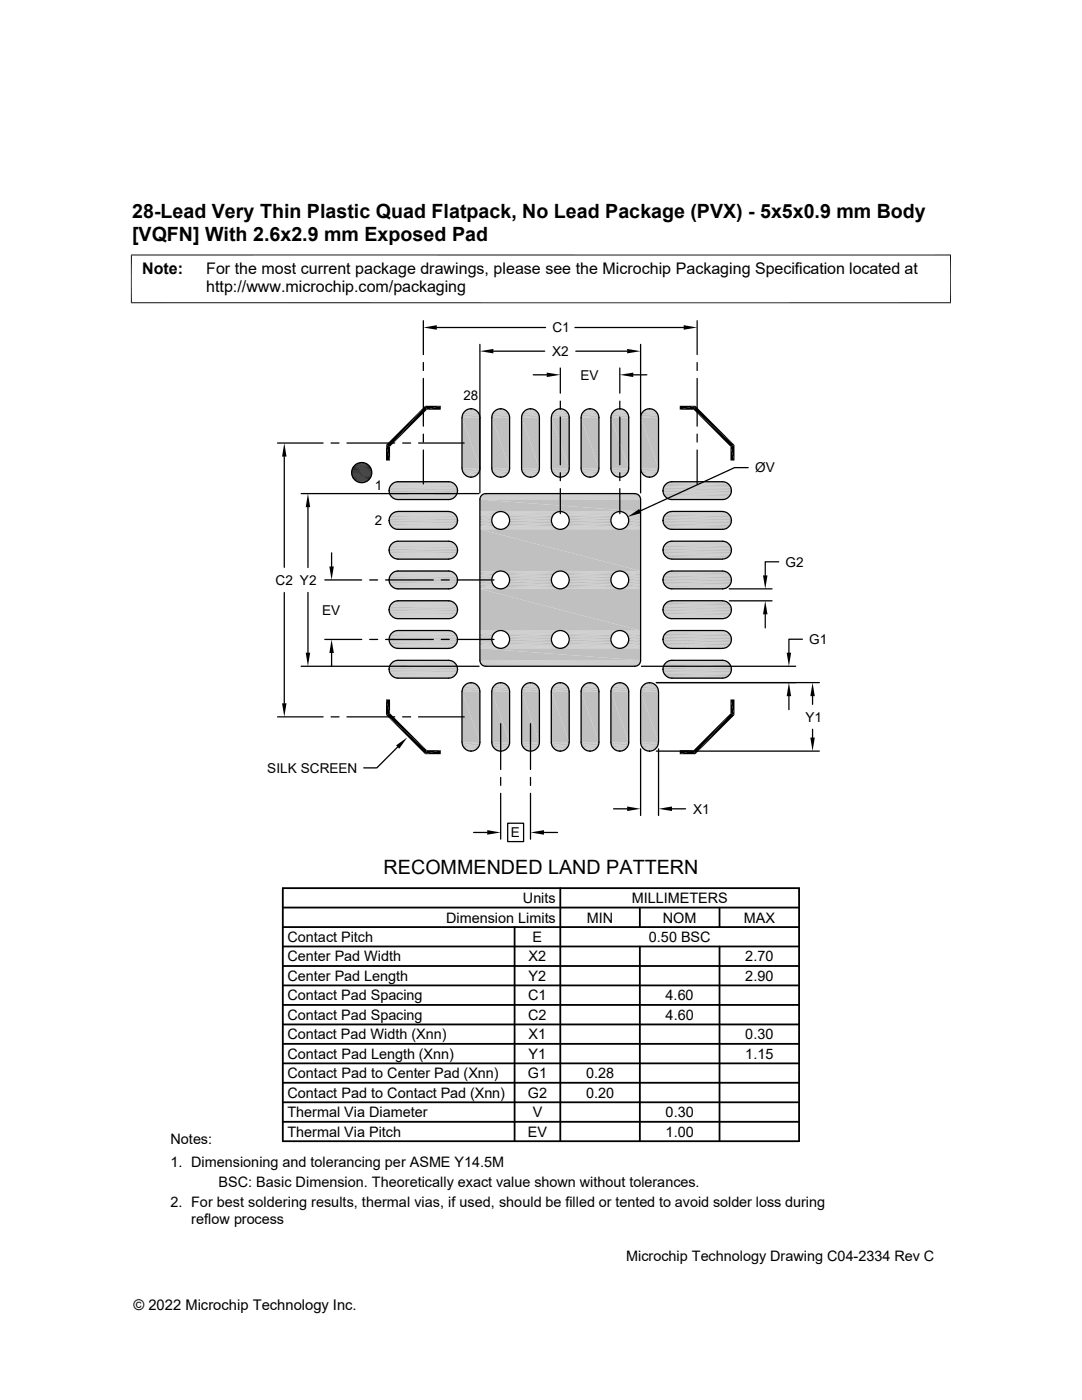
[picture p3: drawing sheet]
<svg xmlns="http://www.w3.org/2000/svg" width="216mm" height="279mm" viewBox="0 0 216 279" stroke-linecap="round" stroke-linejoin="round" font-family="sans-serif">
<g fill="#c0c0c0">
<path d="M93.6 81.6h.7z"/>
<path d="M99.6 81.6h.7z"/>
<path d="M105.5 81.6h.7z"/>
<path d="M111.4 81.6h.7z"/>
<path d="M117.4 81.6h.7z"/>
<path d="M123.3 81.6h.7z"/>
<path d="M129.3 81.6h.7z"/>
<path d="M128.9 81.7h1.4z"/>
<path d="M129.3 81.6l1 .1z"/>
<path d="M123 81.7h1.4z"/>
<path d="M123.3 81.6l1.1 .1z"/>
<path d="M117.1 81.7h1.3z"/>
<path d="M117.4 81.6l1 .1z"/>
<path d="M111.1 81.7h1.4z"/>
<path d="M111.4 81.6l1.1 .1z"/>
<path d="M105.2 81.7h1.3z"/>
<path d="M105.5 81.6l1 .1z"/>
<path d="M99.2 81.7h1.4z"/>
<path d="M99.6 81.6l1 .1z"/>
<path d="M93.3 81.7h1.4z"/>
<path d="M93.6 81.6l1.1 .1z"/>
<path d="M128.6 81.9l.3-.2 1.7 .2z"/>
<path d="M128.9 81.7h1.4l.3 .2z"/>
<path d="M122.7 81.9l.3-.2 1.7 .2z"/>
<path d="M123 81.7h1.4l.3 .2z"/>
<path d="M116.7 81.9l.4-.2 1.6 .2z"/>
<path d="M117.1 81.7h1.3l.3 .2z"/>
<path d="M110.8 81.9l.3-.2 1.7 .2z"/>
<path d="M111.1 81.7h1.4l.3 .2z"/>
<path d="M104.9 81.9l.3-.2 1.6 .2z"/>
<path d="M105.2 81.7h1.3l.3 .2z"/>
<path d="M98.9 81.9l.3-.2 1.7 .2z"/>
<path d="M99.2 81.7h1.4l.3 .2z"/>
<path d="M93 81.9l.3-.2 1.7 .2z"/>
<path d="M93.3 81.7h1.4l.3 .2z"/>
</g>
<path d="M92.7 82h2.5M98.7 82h2.5M104.6 82h2.5M110.5 82h2.6M116.5 82h2.5M122.4 82h2.5M128.4 82h2.5" fill="none" stroke="#c0c0c0" stroke-width=".23"/>
<path d="M92.5 82.2h3M98.4 82.2h3M104.4 82.2h2.9M110.3 82.2h3M116.2 82.2h3M122.2 82.2h3M128.1 82.2h3" fill="none" stroke="#c0c0c0" stroke-width=".25"/>
<path d="M92.3 82.5h3.3M98.3 82.5h3.3M104.2 82.5h3.3M110.2 82.5h3.2M116.1 82.5h3.3M122 82.5h3.3M128 82.5h3.3" fill="none" stroke="#c0c0c0" stroke-width=".32"/>
<g fill="none" stroke="#c0c0c0" stroke-width=".34">
<path d="M92.2 83.2h3.6M92.2 82.8h3.5M98.1 83.2h3.6M98.2 82.8h3.5M104.1 83.2h3.5M104.1 82.8h3.5M110 83.2h3.6M110 82.8h3.5M116 83.2h3.5M116 82.8h3.5M121.9 83.2h3.6M121.9 82.8h3.5"/>
<path d="M127.8 83.2h3.6M127.9 82.8h3.5"/>
</g>
<g fill="#c0c0c0">
<path d="M127.8 83.4l3.6 10.1h-3.6z"/>
<path d="M127.8 83.4h3.6v10.1z"/>
<path d="M121.9 83.4l3.6 10.1h-3.6z"/>
<path d="M121.9 83.4h3.6v10.1z"/>
<path d="M116 83.4l3.5 10.1h-3.5z"/>
<path d="M116 83.4h3.5v10.1z"/>
<path d="M110 83.4l3.6 10.1h-3.6z"/>
<path d="M110 83.4h3.6v10.1z"/>
<path d="M104.1 83.4l3.5 10.1h-3.5z"/>
<path d="M104.1 83.4h3.5v10.1z"/>
<path d="M98.1 83.4l3.6 10.1h-3.6z"/>
<path d="M98.1 83.4h3.6v10.1z"/>
<path d="M92.2 83.4l3.6 10.1h-3.6z"/>
<path d="M92.2 83.4h3.6v10.1z"/>
</g>
<path d="M92.2 93.6h3.6M98.1 93.6h3.6M104.1 93.6h3.5M110 93.6h3.6M116 93.6h3.5M121.9 93.6h3.6M127.8 93.6h3.6" fill="none" stroke="#c0c0c0" stroke-width=".36"/>
<path d="M92.2 94h3.5M98.2 94h3.5M104.1 94h3.5M110 94h3.5M116 94h3.5M121.9 94h3.5M127.9 94h3.5" fill="none" stroke="#c0c0c0" stroke-width=".34"/>
<path d="M92.3 94.3h3.3M98.3 94.3h3.3M104.2 94.3h3.3M110.2 94.3h3.2M116.1 94.3h3.3M122 94.3h3.3M128 94.3h3.3" fill="none" stroke="#c0c0c0" stroke-width=".3"/>
<path d="M92.5 94.6h3M98.4 94.6h3M104.4 94.6h2.9M110.3 94.6h3M116.2 94.6h3M122.2 94.6h3M128.1 94.6h3" fill="none" stroke="#c0c0c0" stroke-width=".28"/>
<path d="M92.7 94.8h2.5M98.7 94.8h2.5M104.6 94.8h2.5M110.5 94.8h2.6M116.5 94.8h2.5M122.4 94.8h2.5M128.4 94.8h2.5" fill="none" stroke="#c0c0c0" stroke-width=".21"/>
<g fill="#c0c0c0">
<path d="M128.6 94.9l1.7 .2h-1.4z"/>
<path d="M128.6 94.9h2l-.3 .2z"/>
<path d="M122.7 94.9l1.7 .2h-1.4z"/>
<path d="M122.7 94.9h2l-.3 .2z"/>
<path d="M116.7 94.9l1.7 .2h-1.3z"/>
<path d="M116.7 94.9h2l-.3 .2z"/>
<path d="M110.8 94.9l1.7 .2h-1.4z"/>
<path d="M110.8 94.9h2l-.3 .2z"/>
<path d="M104.9 94.9l1.6 .2h-1.3z"/>
<path d="M104.9 94.9h1.9l-.3 .2z"/>
<path d="M98.9 94.9l1.7 .2h-1.4z"/>
<path d="M98.9 94.9h2l-.3 .2z"/>
<path d="M93 94.9l1.7 .2h-1.4z"/>
<path d="M93 94.9h2l-.3 .2z"/>
<path d="M93.6 95.2h.7z"/>
<path d="M99.6 95.2h.7z"/>
<path d="M105.5 95.2h.7z"/>
<path d="M111.4 95.2h.7z"/>
<path d="M117.4 95.2h.7z"/>
<path d="M123.3 95.2h.7z"/>
<path d="M129.3 95.2h.7z"/>
<path d="M128.9 95.1l1.1 .1z"/>
<path d="M128.9 95.1h1.4l-.3 .1z"/>
<path d="M123 95.1l1 .1z"/>
<path d="M123 95.1h1.4l-.4 .1z"/>
<path d="M117.1 95.1l1 .1z"/>
<path d="M117.1 95.1h1.3l-.3 .1z"/>
<path d="M111.1 95.1l1 .1z"/>
<path d="M111.1 95.1h1.4l-.4 .1z"/>
<path d="M105.2 95.1l1 .1z"/>
<path d="M105.2 95.1h1.3l-.3 .1z"/>
<path d="M99.2 95.1l1.1 .1z"/>
<path d="M99.2 95.1h1.4l-.3 .1z"/>
<path d="M93.3 95.1l1 .1z"/>
<path d="M93.3 95.1h1.4l-.4 .1z"/>
</g>
<g fill="none" stroke="#c0c0c0" stroke-width=".2">
<path d="M77.7 97.6h13.6M77.7 98.2h13.6M77.7 97.3h13.5M77.7 98.6h13.5M77.9 97h13.2M77.9 98.9h13.2M77.9 99h13.1M77.9 96.8h13.1M78.1 99.1h12.8M78.1 96.7h12.8M78.1 99.2h12.7M78.1 96.6h12.7"/>
<path d="M78.3 96.5h12.4M78.3 99.3h12.4M78.4 99.4h12.1M78.4 96.4h12.1M78.5 96.3h11.9M78.5 99.5h11.9M78.7 99.6h11.5M78.7 96.3h11.5M78.8 99.6h11.3M78.8 96.2h11.3M79.1 96.2h10.8M79.1 99.7h10.8"/>
<path d="M79.1 96.1h10.7M132.9 99.4h12.4M132.9 96.5h12.4M133.2 96.3h11.9M133.2 99.5h11.9M133.5 99.6h11.3M133.5 96.2h11.3M133.8 96.1h10.7M133.8 99.7h10.7M77.7 103.5h13.6M77.7 104.2h13.6M77.7 109.5h13.6"/>
<path d="M77.7 110.1h13.6M77.7 115.4h13.6M77.7 116.1h13.6M77.7 103.2h13.5M77.7 109.2h13.5M77.7 115.1h13.5M77.7 104.5h13.5M77.7 110.4h13.5M77.7 116.4h13.5M77.8 110.6h13.4M77.9 102.9h13.2M77.9 108.9h13.2"/>
<path d="M77.9 114.8h13.2M77.9 104.8h13.2M77.9 110.7h13.2M77.9 116.7h13.2M77.9 104.9h13.1M77.9 110.9h13.1M77.9 116.8h13.1M77.9 102.8h13.1M77.9 108.7h13.1M77.9 114.7h13.1M78.1 105.1h12.8M78.1 111h12.8"/>
<path d="M78.1 116.9h12.8M78.1 102.6h12.8M78.1 108.6h12.8M78.1 114.5h12.8M78.1 105.2h12.7M78.1 111.1h12.7M78.1 117.1h12.7M78.1 102.5h12.7M78.1 108.5h12.7M78.1 114.4h12.7M78.3 102.4h12.4M78.3 108.4h12.4"/>
<path d="M78.3 114.3h12.4M78.3 105.3h12.4M78.3 111.2h12.4M78.3 117.2h12.4M78.4 105.4h12.1M78.4 111.3h12.1M78.4 117.3h12.1M78.4 102.4h12.1M78.4 108.3h12.1M78.4 114.2h12.1M78.5 102.3h11.9M78.5 108.2h11.9"/>
<path d="M78.5 114.1h11.9M78.5 105.5h11.9M78.5 111.4h11.9M78.5 117.3h11.9M78.7 105.5h11.5M78.7 111.5h11.5M78.7 117.4h11.5M78.7 102.2h11.5M78.7 108.1h11.5M78.7 114.1h11.5M78.8 105.6h11.3M78.8 111.5h11.3"/>
<path d="M78.8 117.5h11.3M78.8 102.1h11.3M78.8 108.1h11.3M78.8 114h11.3M78.8 120h11.3M79.1 102.1h10.8M79.1 108h10.8M79.1 114h10.8M79.1 119.9h10.8M79.1 105.6h10.8M79.1 111.5h10.8M79.1 102.1h10.7"/>
<path d="M79.1 108h10.7M79.1 105.6h10.7M79.1 111.6h10.7M79.1 117.5h10.7M132.9 105.3h12.4M132.9 111.3h12.4M132.9 117.2h12.4M132.9 102.4h12.4M132.9 108.3h12.4M132.9 114.3h12.4M133.2 102.2h11.9M133.2 108.2h11.9"/>
<path d="M133.2 114.1h11.9M133.2 105.5h11.9M133.2 111.4h11.9M133.2 117.3h11.9M133.5 105.6h11.3M133.5 111.5h11.3M133.5 117.5h11.3M133.5 102.1h11.3M133.5 108.1h11.3M133.5 114h11.3M133.5 120h11.3M133.8 102.1h10.7"/>
<path d="M133.8 108h10.7M133.8 114h10.7M133.8 119.9h10.7M133.8 105.6h10.7M133.8 111.6h10.7M133.8 117.5h10.7M77.7 121.3h13.6M77.7 122h13.6M77.7 127.3h13.6M77.7 128h13.6M77.7 133.2h13.6M77.7 133.9h13.6"/>
<path d="M77.7 121h13.5M77.7 127h13.5M77.7 132.9h13.5M77.7 122.3h13.5M77.7 128.3h13.5M77.7 134.2h13.5M77.8 120.9h13.4M77.9 120.7h13.2M77.9 126.7h13.2M77.9 132.6h13.2M77.9 122.6h13.2M77.9 128.6h13.2"/>
<path d="M77.9 134.5h13.2M77.9 122.7h13.1M77.9 128.7h13.1M77.9 134.6h13.1M77.9 120.6h13.1M77.9 126.6h13.1M77.9 132.5h13.1M78.1 122.9h12.8M78.1 128.8h12.8M78.1 134.8h12.8M78.1 120.5h12.8M78.1 126.4h12.8"/>
<path d="M78.1 132.4h12.8M78.1 123h12.7M78.1 128.9h12.7M78.1 134.9h12.7M78.1 120.4h12.7M78.1 126.3h12.7M78.1 132.3h12.7M78.3 120.3h12.4M78.3 126.2h12.4M78.3 132.1h12.4M78.3 123.1h12.4M78.3 129h12.4"/>
<path d="M78.3 135h12.4M78.4 123.2h12.1M78.4 129.1h12.1M78.4 135.1h12.1M78.4 120.2h12.1M78.4 126.1h12.1M78.4 132h12.1M78.5 120.1h11.9M78.5 126h11.9M78.5 132h11.9M78.5 123.3h11.9M78.5 129.2h11.9"/>
<path d="M78.5 135.2h11.9M78.7 123.3h11.5M78.7 129.3h11.5M78.7 135.2h11.5M78.7 120h11.5M78.7 126h11.5M78.7 131.9h11.5M78.8 123.4h11.3M78.8 129.3h11.3M78.8 135.3h11.3M78.8 125.9h11.3M78.8 131.9h11.3"/>
<path d="M79.1 125.9h10.8M79.1 131.8h10.8M79.1 135.3h10.8M79.1 123.5h10.7M79.1 129.4h10.7M132.9 123.1h12.4M132.9 129.1h12.4M132.9 135h12.4M132.9 120.2h12.4M132.9 126.2h12.4M132.9 132.1h12.4M133.2 120.1h11.9"/>
<path d="M133.2 126h11.9M133.2 132h11.9M133.2 123.3h11.9M133.2 129.2h11.9M133.2 135.2h11.9M133.5 123.4h11.3M133.5 129.3h11.3M133.5 135.3h11.3M133.5 125.9h11.3M133.5 131.8h11.3M133.8 125.8h10.7M133.8 131.8h10.7"/>
<path d="M133.8 123.5h10.7M133.8 129.4h10.7M133.8 135.3h10.7"/>
</g>
<path d="M132.7 96.7h12.8M132.7 114.5h12.8M132.7 111.1h12.8M132.7 117h12.8M132.7 120.4h12.8M132.7 134.8h12.8" fill="none" stroke="#c0c0c0" stroke-width=".23"/>
<g fill="none" stroke="#c0c0c0" stroke-width=".25">
<path d="M77.7 97.4h13.6M132.5 98.9h13.2M132.5 96.9h13.2M77.7 104.3h13.6M77.7 110.3h13.6M77.7 103.4h13.6M77.7 109.3h13.6M132.5 104.9h13.2M132.5 110.8h13.2M132.5 116.8h13.2M132.5 102.8h13.2M132.5 108.8h13.2"/>
<path d="M132.5 114.7h13.2M77.7 122.2h13.6M77.7 128.1h13.6M77.7 134h13.6M77.7 121.2h13.6M77.7 127.1h13.6M132.5 122.7h13.2M132.5 128.7h13.2M132.5 134.6h13.2M132.5 120.7h13.2M132.5 126.6h13.2M132.5 132.5h13.2"/>
</g>
<g fill="none" stroke="#c0c0c0" stroke-width=".21">
<path d="M77.8 98.7h13.4M77.8 97.1h13.4M132.7 99.2h12.8M77.8 104.6h13.4M77.8 116.5h13.4M77.8 103.1h13.4M77.8 109h13.4M77.8 115h13.4M132.7 102.6h12.8M132.7 108.5h12.8M132.7 105.1h12.8M77.8 122.5h13.4"/>
<path d="M77.8 128.4h13.4M77.8 134.3h13.4M77.8 126.8h13.4M77.8 132.8h13.4M132.7 126.4h12.8M132.7 132.3h12.8M132.7 122.9h12.8M132.7 128.9h12.8"/>
</g>
<path d="M77.7 98.4h13.6M132.4 98.7h13.4M132.4 97.2h13.4M77.7 116.2h13.6M77.7 115.3h13.6M132.4 110.5h13.4M132.4 116.5h13.4M132.4 115h13.4M77.7 133.1h13.6M132.4 134.3h13.4M132.4 120.9h13.4M132.4 132.8h13.4" fill="none" stroke="#c0c0c0" stroke-width=".28"/>
<g fill="none" stroke="#c0c0c0" stroke-width=".3">
<path d="M132.3 97.5h13.6M132.3 98.4h13.6M77.6 109.6h13.7M77.6 104h13.7M132.3 109.6h13.6M132.3 104h13.6M132.3 103.4h13.6M132.3 109.3h13.6M132.3 115.3h13.6M132.3 104.3h13.6M132.3 110.3h13.6M132.3 116.2h13.6"/>
<path d="M132.4 104.6h13.4M132.4 103.1h13.4M132.4 109.1h13.4M77.6 127.5h13.7M77.6 121.8h13.7M132.3 127.5h13.6M132.3 121.8h13.6M132.3 121.2h13.6M132.3 127.2h13.6M132.3 133.1h13.6M132.3 122.1h13.6M132.3 128.1h13.6"/>
<path d="M132.3 134h13.6M132.4 122.4h13.4M132.4 128.4h13.4M132.4 126.9h13.4"/>
</g>
<g fill="none" stroke="#c0c0c0" stroke-width=".32">
<path d="M77.6 97.8h13.7M77.6 98.1h13.7M132.3 97.8h13.6M132.3 98.1h13.6M77.6 103.7h13.7M77.6 115.6h13.7M77.6 110h13.7M77.6 115.9h13.7M132.3 103.7h13.6M132.3 115.6h13.6M132.3 110h13.6M132.3 115.9h13.6"/>
<path d="M77.6 121.5h13.7M77.6 133.4h13.7M77.6 127.8h13.7M77.6 133.7h13.7M132.3 121.5h13.6M132.3 133.4h13.6M132.3 127.8h13.6M132.3 133.7h13.6"/>
</g>
<g fill="#c0c0c0">
<path d="M93.6 136.3h.7z"/>
<path d="M99.6 136.3h.7z"/>
<path d="M105.5 136.3h.7z"/>
<path d="M111.4 136.3h.7z"/>
<path d="M117.4 136.3h.7z"/>
<path d="M123.3 136.3h.7z"/>
<path d="M129.3 136.3h.7z"/>
<path d="M128.9 136.4l.4-.1 1 .1z"/>
<path d="M129.3 136.3l1 .1z"/>
<path d="M123 136.4l.3-.1 1.1 .1z"/>
<path d="M123.3 136.3l1.1 .1z"/>
<path d="M117.1 136.4l.3-.1 1 .1z"/>
<path d="M117.4 136.3l1 .1z"/>
<path d="M111.1 136.4l.3-.1 1.1 .1z"/>
<path d="M111.4 136.3l1.1 .1z"/>
<path d="M105.2 136.4l.3-.1 1 .1z"/>
<path d="M105.5 136.3l1 .1z"/>
<path d="M99.2 136.4l.4-.1 1 .1z"/>
<path d="M99.6 136.3l1 .1z"/>
<path d="M93.3 136.4l.3-.1 1.1 .1z"/>
<path d="M93.6 136.3l1.1 .1z"/>
<path d="M128.6 136.5l.3-.1 1.7 .1z"/>
<path d="M128.9 136.4h1.4l.3 .1z"/>
<path d="M122.7 136.5l.3-.1 1.7 .1z"/>
<path d="M123 136.4h1.4l.3 .1z"/>
<path d="M116.7 136.5l.4-.1 1.6 .1z"/>
<path d="M117.1 136.4h1.3l.3 .1z"/>
<path d="M110.8 136.5l.3-.1 1.7 .1z"/>
<path d="M111.1 136.4h1.4l.3 .1z"/>
<path d="M104.9 136.5l.3-.1 1.6 .1z"/>
<path d="M105.2 136.4h1.3l.3 .1z"/>
<path d="M98.9 136.5l.3-.1 1.7 .1z"/>
<path d="M99.2 136.4h1.4l.3 .1z"/>
<path d="M93 136.5l.3-.1 1.7 .1z"/>
<path d="M93.3 136.4h1.4l.3 .1z"/>
</g>
<path d="M92.7 136.7h2.5M98.7 136.7h2.5M104.6 136.7h2.5M110.5 136.7h2.6M116.5 136.7h2.5M122.4 136.7h2.5M128.4 136.7h2.5" fill="none" stroke="#c0c0c0" stroke-width=".21"/>
<path d="M92.5 136.9h3M98.4 136.9h3M104.4 136.9h2.9M110.3 136.9h3M116.2 136.9h3M122.2 136.9h3M128.1 136.9h3" fill="none" stroke="#c0c0c0" stroke-width=".28"/>
<path d="M92.3 137.2h3.3M98.3 137.2h3.3M104.2 137.2h3.3M110.2 137.2h3.2M116.1 137.2h3.3M122 137.2h3.3M128 137.2h3.3" fill="none" stroke="#c0c0c0" stroke-width=".3"/>
<path d="M92.2 137.5h3.5M98.2 137.5h3.5M104.1 137.5h3.5M110 137.5h3.5M116 137.5h3.5M121.9 137.5h3.5M127.9 137.5h3.5" fill="none" stroke="#c0c0c0" stroke-width=".34"/>
<path d="M92.2 137.8h3.6M98.1 137.8h3.6M104.1 137.8h3.5M110 137.8h3.6M116 137.8h3.5M121.9 137.8h3.6M127.8 137.8h3.6" fill="none" stroke="#c0c0c0" stroke-width=".36"/>
<g fill="#c0c0c0">
<path d="M127.8 138l3.6 10.1h-3.6z"/>
<path d="M127.8 138h3.6v10.1z"/>
<path d="M121.9 138l3.6 10.1h-3.6z"/>
<path d="M121.9 138h3.6v10.1z"/>
<path d="M116 138l3.5 10.1h-3.5z"/>
<path d="M116 138h3.5v10.1z"/>
<path d="M110 138l3.6 10.1h-3.6z"/>
<path d="M110 138h3.6v10.1z"/>
<path d="M104.1 138l3.5 10.1h-3.5z"/>
<path d="M104.1 138h3.5v10.1z"/>
<path d="M98.1 138l3.6 10.1h-3.6z"/>
<path d="M98.1 138h3.6v10.1z"/>
<path d="M92.2 138l3.6 10.1h-3.6z"/>
<path d="M92.2 138h3.6v10.1z"/>
</g>
<g fill="none" stroke="#c0c0c0" stroke-width=".34">
<path d="M92.2 148.3h3.6M92.2 148.6h3.5M98.1 148.3h3.6M98.2 148.6h3.5M104.1 148.3h3.5M104.1 148.6h3.5M110 148.3h3.6M110 148.6h3.5M116 148.3h3.5M116 148.6h3.5M121.9 148.3h3.6M121.9 148.6h3.5"/>
<path d="M127.8 148.3h3.6M127.9 148.6h3.5"/>
</g>
<path d="M92.3 149h3.3M98.3 149h3.3M104.2 149h3.3M110.2 149h3.2M116.1 149h3.3M122 149h3.3M128 149h3.3" fill="none" stroke="#c0c0c0" stroke-width=".32"/>
<path d="M92.5 149.2h3M98.4 149.2h3M104.4 149.2h2.9M110.3 149.2h3M116.2 149.2h3M122.2 149.2h3M128.1 149.2h3" fill="none" stroke="#c0c0c0" stroke-width=".25"/>
<path d="M92.7 149.5h2.5M98.7 149.5h2.5M104.6 149.5h2.5M110.5 149.5h2.6M116.5 149.5h2.5M122.4 149.5h2.5M128.4 149.5h2.5" fill="none" stroke="#c0c0c0" stroke-width=".23"/>
<g fill="#c0c0c0">
<path d="M128.6 149.6l1.7 .2h-1.4z"/>
<path d="M128.6 149.6h2l-.3 .2z"/>
<path d="M122.7 149.6l1.7 .2h-1.4z"/>
<path d="M122.7 149.6h2l-.3 .2z"/>
<path d="M116.7 149.6l1.7 .2h-1.3z"/>
<path d="M116.7 149.6h2l-.3 .2z"/>
<path d="M110.8 149.6l1.7 .2h-1.4z"/>
<path d="M110.8 149.6h2l-.3 .2z"/>
<path d="M104.9 149.6l1.6 .2h-1.3z"/>
<path d="M104.9 149.6h1.9l-.3 .2z"/>
<path d="M98.9 149.6l1.7 .2h-1.4z"/>
<path d="M98.9 149.6h2l-.3 .2z"/>
<path d="M93 149.6l1.7 .2h-1.4z"/>
<path d="M93 149.6h2l-.3 .2z"/>
<path d="M93.6 149.9h.7z"/>
<path d="M99.6 149.9h.7z"/>
<path d="M105.5 149.9h.7z"/>
<path d="M111.4 149.9h.7z"/>
<path d="M117.4 149.9h.7z"/>
<path d="M123.3 149.9h.7z"/>
<path d="M129.3 149.9h.7z"/>
<path d="M128.9 149.8l1.1 .1z"/>
<path d="M128.9 149.8h1.4z"/>
<path d="M123 149.8l1 .1z"/>
<path d="M123 149.8h1.4z"/>
<path d="M117.1 149.8l1 .1z"/>
<path d="M117.1 149.8h1.3z"/>
<path d="M111.1 149.8l1 .1z"/>
<path d="M111.1 149.8h1.4z"/>
<path d="M105.2 149.8l1 .1z"/>
<path d="M105.2 149.8h1.3z"/>
<path d="M99.2 149.8l1.1 .1z"/>
<path d="M99.2 149.8h1.4z"/>
<path d="M93.3 149.8l1 .1z"/>
<path d="M93.3 149.8h1.4z"/>
</g>
<path d="M95.8 99.4h32M95.8 99.2h32M95.9 99h31.8M96 98.9h31.6M96.2 98.7h31.2M96.4 98.6h30.8M96.5 98.6h30.5M96.7 98.5h30.2" fill="none" stroke="#c0c0c0" stroke-width=".2"/>
<path d="M95.8 99.6h32" fill="none" stroke="#c0c0c0" stroke-width=".21"/>
<g fill="#c0c0c0">
<path d="M95.8 99.7l32 2.4h-32z"/>
<path d="M95.8 99.7h32v2.4z"/>
</g>
<g fill="none" stroke="#c0c0c0" stroke-width=".2">
<path d="M95.8 102.1h3.9M95.8 102.2h3.6M95.8 102.3h3.3M95.8 105.4h3.3M95.8 105.5h3.6M95.8 105.6h3.9M100.1 105.6h11.5M100.1 102.1h11.5M100.4 102.2h10.9M100.4 105.5h10.9M100.7 105.4h10.3M100.7 102.3h10.3"/>
<path d="M112 105.6h11.5M112 102.1h11.5M112.3 102.2h10.9M112.3 105.5h10.9M112.6 105.4h10.3M112.6 102.3h10.3M123.8 105.6h4M123.8 102.1h4M124.2 105.5h3.6M124.2 102.2h3.6M124.5 102.3h3.3M124.5 105.4h3.3"/>
</g>
<path d="M95.8 102.5h3M95.8 105.2h3M101 102.5h9.7M101 105.2h9.7M112.9 102.5h9.7M112.9 105.2h9.7M124.8 105.2h3M124.8 102.5h3" fill="none" stroke="#c0c0c0" stroke-width=".23"/>
<path d="M95.8 102.8h2.8M95.8 104.9h2.8M101.2 104.9h9.3M101.2 102.8h9.3M113.1 104.9h9.3M113.1 102.8h9.3M125 102.8h2.8M125 104.9h2.8" fill="none" stroke="#c0c0c0" stroke-width=".25"/>
<path d="M95.8 103.1h2.6M95.8 104.6h2.6M101.4 103.1h8.9M101.4 104.6h8.9M113.3 103.1h8.9M113.3 104.6h8.9M125.2 103.1h2.6M125.2 104.6h2.6" fill="none" stroke="#c0c0c0" stroke-width=".3"/>
<path d="M95.8 103.4h2.5M95.8 104h2.3M95.8 104.3h2.5M101.6 104.3h8.5M101.6 103.4h8.5M101.7 104h8.3M113.5 104.3h8.5M113.5 103.4h8.5M113.5 104h8.4M125.3 104.3h2.5M125.3 103.4h2.5M125.4 104h2.4" fill="none" stroke="#c0c0c0" stroke-width=".32"/>
<path d="M95.8 103.7h2.3M101.7 103.7h8.3M113.5 103.7h8.4M125.4 103.7h2.4" fill="none" stroke="#c0c0c0" stroke-width=".34"/>
<g fill="#c0c0c0">
<path d="M95.8 105.6l32 8.4h-32z"/>
<path d="M95.8 105.6h32v8.4z"/>
</g>
<g fill="none" stroke="#c0c0c0" stroke-width=".2">
<path d="M95.8 114h3.9M95.8 114.1h3.6M95.8 114.2h3.3M95.8 117.2h3.3M95.8 117.4h3.6M95.8 117.5h3.9M100.1 117.5h11.5M100.1 114h11.5M100.4 114.1h10.9M100.4 117.4h10.9M100.7 117.2h10.3M100.7 114.2h10.3"/>
<path d="M112 117.5h11.5M112 114h11.5M112.3 114.1h10.9M112.3 117.4h10.9M112.6 117.2h10.3M112.6 114.2h10.3M123.8 117.5h4M123.8 114h4M124.2 117.4h3.6M124.2 114.1h3.6M124.5 114.2h3.3M124.5 117.2h3.3"/>
</g>
<path d="M95.8 114.4h3M95.8 117.1h3M101 114.4h9.7M101 117.1h9.7M112.9 114.4h9.7M112.9 117.1h9.7M124.8 117.1h3M124.8 114.4h3" fill="none" stroke="#c0c0c0" stroke-width=".21"/>
<path d="M95.8 114.7h2.8M95.8 116.8h2.8M101.2 116.8h9.3M101.2 114.7h9.3M113.1 116.8h9.3M113.1 114.7h9.3M125 114.7h2.8M125 116.8h2.8" fill="none" stroke="#c0c0c0" stroke-width=".28"/>
<path d="M95.8 115h2.6M95.8 116.5h2.6M101.4 115h8.9M101.4 116.5h8.9M113.3 115h8.9M113.3 116.5h8.9M125.2 115h2.6M125.2 116.5h2.6" fill="none" stroke="#c0c0c0" stroke-width=".3"/>
<g fill="none" stroke="#c0c0c0" stroke-width=".32">
<path d="M95.8 115.3h2.5M95.8 115.6h2.3M95.8 115.9h2.3M95.8 116.2h2.5M101.6 116.2h8.5M101.6 115.3h8.5M101.7 115.9h8.3M101.7 115.6h8.3M113.5 116.2h8.5M113.5 115.3h8.5M113.5 115.9h8.4M113.5 115.6h8.4"/>
<path d="M125.3 116.2h2.5M125.3 115.3h2.5M125.4 115.9h2.4M125.4 115.6h2.4"/>
</g>
<g fill="#c0c0c0">
<path d="M95.8 117.5l32 8.4h-32z"/>
<path d="M95.8 117.5h32v8.4z"/>
</g>
<g fill="none" stroke="#c0c0c0" stroke-width=".2">
<path d="M95.8 125.9h3.9M95.8 126h3.6M95.8 126.1h3.3M95.8 129.1h3.3M95.8 129.3h3.6M95.8 129.4h3.9M100.1 129.4h11.5M100.1 125.9h11.5M100.4 126h10.9M100.4 129.3h10.9M100.7 129.1h10.3M100.7 126.1h10.3"/>
<path d="M112 129.4h11.5M112 125.9h11.5M112.3 126h10.9M112.3 129.3h10.9M112.6 129.1h10.3M112.6 126.1h10.3M123.8 129.4h4M123.8 125.9h4M124.2 129.3h3.6M124.2 126h3.6M124.5 126.1h3.3M124.5 129.1h3.3"/>
</g>
<path d="M95.8 126.3h3M95.8 128.9h3M101 126.3h9.7M101 128.9h9.7M112.9 126.3h9.7M112.9 128.9h9.7M124.8 128.9h3M124.8 126.3h3" fill="none" stroke="#c0c0c0" stroke-width=".23"/>
<path d="M95.8 126.6h2.8M95.8 128.7h2.8M101.2 128.7h9.3M101.2 126.6h9.3M113.1 128.7h9.3M113.1 126.6h9.3M125 126.6h2.8M125 128.7h2.8" fill="none" stroke="#c0c0c0" stroke-width=".25"/>
<path d="M95.8 126.8h2.6M95.8 128.4h2.6M101.4 126.8h8.9M101.4 128.4h8.9M113.3 126.8h8.9M113.3 128.4h8.9M125.2 126.8h2.6M125.2 128.4h2.6" fill="none" stroke="#c0c0c0" stroke-width=".3"/>
<path d="M95.8 127.1h2.5M95.8 127.5h2.3M95.8 128.1h2.5M101.6 128.1h8.5M101.6 127.1h8.5M101.7 127.5h8.3M113.5 128.1h8.5M113.5 127.1h8.5M113.5 127.5h8.4M125.3 128.1h2.5M125.3 127.1h2.5M125.4 127.5h2.4" fill="none" stroke="#c0c0c0" stroke-width=".32"/>
<path d="M95.8 127.8h2.3M101.7 127.8h8.3M113.5 127.8h8.4M125.4 127.8h2.4" fill="none" stroke="#c0c0c0" stroke-width=".34"/>
<g fill="#c0c0c0">
<path d="M95.8 129.4l32 2.4h-32z"/>
<path d="M95.8 129.4h32v2.4z"/>
</g>
<path d="M95.8 131.9h32" fill="none" stroke="#c0c0c0" stroke-width=".21"/>
<path d="M95.8 132.1h32M95.8 132.3h32M95.9 132.5h31.8M96 132.6h31.6M96.2 132.8h31.2M96.4 132.9h30.8M96.5 132.9h30.5" fill="none" stroke="#c0c0c0" stroke-width=".2"/>
<g fill="none" stroke="#000" stroke-width=".25">
<path d="M84.5 64v6.8M84.5 72.3v1.6M84.5 75.5v9.5M87.2 65.4h21.7M95.8 68.7v29.7M98.4 70.1h10.3M106.4 74.8h2.7M111.8 73.4v5.1M114.7 65.4h21.7M114.9 70.1h10.2M123.7 73.4v5.1M126.4 74.8h2.7"/>
<path d="M127.8 68.7v29.7M139.1 64v6.8M139.1 72.3v1.6M139.1 75.5v9.5M55.4 88.4h9.1M56.7 91.1v22.1M60.1 98.5h35.5M66.1 88.4h1.5M69.2 88.4h9.6M77.6 97.9a1.81 1.81 0 0 0 1.8 1.8h10.1a1.81 1.81 0 0 0 1.8-1.8M77.6 97.9h.1M80.3 88.4h1.6"/>
<path d="M83.5 88.4h9.1M84.5 86.6v1.6M84.5 89.8v6.8M91.3 97.9a1.81 1.81 0 0 0-1.8-1.8h-10.1a1.81 1.81 0 0 0-1.8 1.8M91.3 97.9h.1M94 81.6a1.81 1.81 0 0 0-1.8 1.8v10.1a1.85 1.85 0 0 0 1.8 1.7M94 95.2h.1M94 81.6h.1M94 81.6a1.81 1.81 0 0 1 1.8 1.8M95.8 93.5a1.81 1.81 0 0 1-1.8 1.7M96.1 98.8l.8-.3h29.7a1.16 1.16 0 0 1 1.2 1.2v32.1a1.16 1.16 0 0 1-1.2 1.2h-29.7a1.16 1.16 0 0 1-1.1-1.2v-32.1zM99.9 81.6a1.81 1.81 0 0 1 1.8 1.8v10.1a1.81 1.81 0 0 1-1.8 1.7"/>
<path d="M99.9 81.6a1.81 1.81 0 0 0-1.8 1.8v10.1a1.81 1.81 0 0 0 1.8 1.7M99.9 95.2h.1M99.9 81.6h.1M105.9 81.6a1.81 1.81 0 0 0-1.8 1.8v10.1a1.81 1.81 0 0 0 1.8 1.7M105.9 95.2h.1M105.9 81.6h.1M105.9 81.6a1.81 1.81 0 0 1 1.7 1.8v10.1a1.81 1.81 0 0 1-1.7 1.7M110 83.4v10.1M110 93.5a1.81 1.81 0 0 0 1.8 1.7M111.8 80.1v1.5M111.8 83.2v9.6M111.8 94.3v1.6"/>
<path d="M111.8 97.5v5M111.8 81.6a1.81 1.81 0 0 1 1.8 1.8v10.1a1.81 1.81 0 0 1-1.8 1.7M111.8 81.6a1.81 1.81 0 0 0-1.8 1.8M111.8 95.2h.1M111.8 81.6h.1M117.7 81.6a1.81 1.81 0 0 0-1.7 1.8v10.1a1.81 1.81 0 0 0 1.7 1.7M117.7 95.2h.1M117.7 81.6h.1M117.7 81.6a1.81 1.81 0 0 1 1.8 1.8v10.1a1.81 1.81 0 0 1-1.8 1.7M123.7 81.6a1.81 1.81 0 0 0-1.8 1.8v10.1a1.81 1.81 0 0 0 1.8 1.7M123.7 95.2h.1M123.7 81.6h.1"/>
<path d="M123.7 80.1v1.5M123.7 83.2v9.6M123.7 94.3v1.6M123.7 97.5v5M123.7 81.6a1.81 1.81 0 0 1 1.8 1.8v10.1a1.81 1.81 0 0 1-1.8 1.7M127.8 93.5a1.81 1.81 0 0 0 1.8 1.7M129.6 81.6a1.81 1.81 0 0 0-1.8 1.8M129.6 95.2h.1M129.6 81.6h.1M129.6 81.6a1.85 1.85 0 0 1 1.8 1.8v10.1a1.81 1.81 0 0 1-1.8 1.7M132.3 97.9a1.81 1.81 0 0 0 1.8 1.8h10.1a1.81 1.81 0 0 0 1.7-1.8M132.3 97.9h.1"/>
<path d="M139.1 86.6v1.6M139.1 89.8v6.8M145.9 97.9a1.81 1.81 0 0 0-1.7-1.8h-10.1a1.81 1.81 0 0 0-1.8 1.8M145.9 97.9h.1M149.3 93.3h-2.7l-18.9 8.7M56.7 118.3v22.1M61.4 101.2v12.1M61.4 118.2v12.1M64.8 115.7h7.4M66.2 110.3v2.8M73.8 115.7h1.6M76.9 115.7h9.6"/>
<path d="M77.6 103.9a1.85 1.85 0 0 1 1.8-1.8h10.1a1.81 1.81 0 0 1 1.8 1.8M77.6 109.8a1.81 1.81 0 0 1 1.8-1.8h10.1a1.81 1.81 0 0 1 1.8 1.8M77.6 109.8a1.81 1.81 0 0 0 1.8 1.8h10.1a1.85 1.85 0 0 0 1.8-1.8M77.6 109.8h.1M77.6 103.9h.1M78.2 114.5l.4-.3 .8-.2h10.1a1.78 1.78 0 0 1 1.8 1.7 1.78 1.78 0 0 1-1.8 1.8h-10.1a1.77 1.77 0 0 1-1.6-1.1 1.77 1.77 0 0 1 .4-1.9zM79.4 119.9a1.81 1.81 0 0 0-1.8 1.8M79.4 119.9h10.1M88.1 115.7h1.5M89.5 119.9a1.81 1.81 0 0 1 1.8 1.8M91.2 115.7h7.4M91.3 109.8h.1"/>
<path d="M91.3 103.9h.1M91.3 103.9a1.81 1.81 0 0 1-1.8 1.7h-10.1a1.81 1.81 0 0 1-1.8-1.7M132.3 115.7a1.81 1.81 0 0 0 1.8 1.8h10.1a1.81 1.81 0 0 0 1.7-1.8M132.3 109.8a1.81 1.81 0 0 0 1.8 1.8h10.1a1.85 1.85 0 0 0 1.7-1.8M132.3 115.7h.1M132.3 109.8h.1M132.3 103.9h.1M132.3 109.8a1.81 1.81 0 0 1 1.8-1.8h10.1a1.81 1.81 0 0 1 1.7 1.8M132.3 103.9a1.85 1.85 0 0 1 1.8-1.8h10.1a1.81 1.81 0 0 1 1.7 1.8M134.1 119.9h10.1M134.1 119.9a1.81 1.81 0 0 0-1.8 1.8M144.2 119.9a1.81 1.81 0 0 1 1.7 1.8"/>
<path d="M145.5 117.5h8.6M145.5 119.9h8.6M145.9 103.9a1.81 1.81 0 0 1-1.7 1.7h-10.1a1.81 1.81 0 0 1-1.8-1.7M145.9 115.7a1.81 1.81 0 0 0-1.7-1.7h-10.1a1.81 1.81 0 0 0-1.8 1.7M145.9 115.7h.1M145.9 109.8h.1M145.9 103.9h.1M155.4 112.1h-2.7v2.7M60.1 133h35.5M64.8 127.6h7.4M66.2 130.3v2.7M73.8 127.6h1.6"/>
<path d="M76.9 127.6h9.6M77.6 133.6a1.81 1.81 0 0 1 1.8-1.8h10.1a1.81 1.81 0 0 1 1.8 1.8M77.6 121.7a1.81 1.81 0 0 0 1.8 1.8h10.1a1.81 1.81 0 0 0 1.8-1.8M77.6 133.6a1.81 1.81 0 0 0 1.8 1.7h10.1a1.81 1.81 0 0 0 1.8-1.7M77.6 133.6h.1M77.6 121.7h.1M78.2 126.4l.4-.4 .8-.2h10.1a1.79 1.79 0 0 1 1.8 1.8 1.79 1.79 0 0 1-1.8 1.8h-10.1a1.77 1.77 0 0 1-1.6-1.1 1.77 1.77 0 0 1 .4-1.9zM88.1 127.6h1.5M91.2 127.6h7.4M91.3 133.6h.1M91.3 121.7h.1M94 136.2a1.81 1.81 0 0 0-1.8 1.8v10.1a1.85 1.85 0 0 0 1.8 1.8"/>
<path d="M94 136.2h.1M94 136.2a1.81 1.81 0 0 1 1.8 1.8v10.1a1.81 1.81 0 0 1-1.8 1.8M99.9 136.2a1.81 1.81 0 0 1 1.8 1.8v10.1a1.81 1.81 0 0 1-1.8 1.8M99.9 136.2a1.81 1.81 0 0 0-1.8 1.8v10.1a1.81 1.81 0 0 0 1.8 1.8M99.9 136.2h.1M105.9 136.2a1.81 1.81 0 0 0-1.8 1.8v10.1a1.81 1.81 0 0 0 1.8 1.8M105.9 136.2h.1M105.9 136.2a1.81 1.81 0 0 1 1.7 1.8v10.1a1.81 1.81 0 0 1-1.7 1.8M111.8 136.2a1.81 1.81 0 0 0-1.8 1.8v10.1a1.81 1.81 0 0 0 1.8 1.8M111.8 136.2h.1M111.8 136.2a1.81 1.81 0 0 1 1.8 1.8M113.6 138v10.1"/>
<path d="M117.7 136.2a1.81 1.81 0 0 0-1.7 1.8v10.1a1.81 1.81 0 0 0 1.7 1.8M117.7 136.2h.1M117.7 136.2a1.81 1.81 0 0 1 1.8 1.8v10.1a1.81 1.81 0 0 1-1.8 1.8M123.7 136.2a1.81 1.81 0 0 0-1.8 1.8v10.1a1.81 1.81 0 0 0 1.8 1.8M123.7 136.2h.1M123.7 136.2a1.81 1.81 0 0 1 1.8 1.8v10.1a1.81 1.81 0 0 1-1.8 1.8M128 133h30.8M129.6 136.2a1.81 1.81 0 0 0-1.8 1.8v10.1a1.81 1.81 0 0 0 1.8 1.8M129.6 136.2h.1M129.6 136.2a1.85 1.85 0 0 1 1.8 1.8v10.1a1.81 1.81 0 0 1-1.8 1.8M131 136.2h32.5M132.3 133.6a1.81 1.81 0 0 0 1.8 1.7h10.1a1.81 1.81 0 0 0 1.7-1.7"/>
<path d="M132.3 127.6a1.81 1.81 0 0 0 1.8 1.8h10.1a1.85 1.85 0 0 0 1.7-1.8M132.3 121.7a1.81 1.81 0 0 0 1.8 1.8h10.1a1.81 1.81 0 0 0 1.7-1.8M132.3 133.6h.1M132.3 127.6h.1M132.3 121.7h.1M132.3 133.6a1.81 1.81 0 0 1 1.8-1.8h10.1a1.81 1.81 0 0 1 1.7 1.8M145.9 127.6a1.81 1.81 0 0 0-1.7-1.8h-10.1a1.81 1.81 0 0 0-1.8 1.8M145.9 133.6h.1M145.9 127.6h.1M145.9 121.7h.1M152.7 122.6v2.7M157.4 138.9v2.7"/>
<path d="M160.1 127.6h-2.7v2.7M162.1 138.9v1.7M55.4 143.1h9.1M66.1 143.1h1.5M69.2 143.1h9.6M79.4 149.1l-4.2 4.1h-2.6M80.3 143.1h1.6M83.5 143.1h9.1M94 149.9h.1M99.9 149.9h.1M99.9 144.4v9.2M99.9 155.2v1.5"/>
<path d="M99.9 158.3v9.2M105.9 149.9h.1M105.9 144.4v9.2M105.9 155.2v1.5M105.9 158.3v9.2M111.8 149.9h.1M113.6 148.1a1.81 1.81 0 0 1-1.8 1.8M117.7 149.9h.1M123.7 149.9h.1M127.8 149.5v13.3M129.6 149.9h.1M131 149.9h32.5"/>
<path d="M131.4 149.5v13.3M162.1 145.5v1.7M94.5 166.1h2.7M101.3 164.3h3.2v3.7h-3.2zM108.5 166.1h2.8M122.4 161.4h2.7M134.1 161.4h2.7"/>
<circle cx="72.2" cy="94.3" r="2.01"/>
<circle cx="99.9" cy="115.7" r="1.78"/>
<circle cx="99.9" cy="103.9" r="1.78"/>
<circle cx="111.8" cy="115.7" r="1.78"/>
<circle cx="111.8" cy="103.9" r="1.78"/>
<circle cx="123.7" cy="115.7" r="1.78"/>
<circle cx="123.7" cy="103.9" r="1.78"/>
<circle cx="99.9" cy="127.6" r="1.78"/>
<circle cx="111.8" cy="127.6" r="1.78"/>
<circle cx="123.7" cy="127.6" r="1.78"/>
</g>
<g fill="none" stroke="#000" stroke-width=".36">
<path d="M56.4 177.2h103v50.6h-103zM111.8 177.2v50.6M56.4 181.1h103M56.4 185h103M56.4 192.8h103M56.4 188.9h103M56.4 196.7h103M102.7 185v42.8M127.7 181.1v3.9M127.7 188.9v38.9M143.6 181.1v3.9M143.6 188.9v38.9"/>
<path d="M56.4 204.4h103M56.4 208.3h103M56.4 220h103M56.4 212.2h103M56.4 200.6h103M56.4 216.1h103M56.4 223.9h103"/>
</g>
<g fill="none" stroke="#000" stroke-width=".2">
<path d="M26.1 50.9h163.7M26.2 50.8v9.7M189.7 50.8v9.7M26.1 60.4h163.7M70.1 94.2h4.1M70.1 94.4h4.1M70.1 94.6h4.1M70.1 94h4.1M70.2 93.8h4M70.2 94.8h4M70.2 93.7h3.9M70.2 95h3.9"/>
<path d="M70.3 95.2h3.8M70.3 93.5h3.8M70.4 95.3h3.6M70.4 93.3h3.6M70.5 93.1h3.4M70.5 95.5h3.4M70.6 95.6h3.2M70.6 93h3.2M70.7 95.8h2.9M70.7 92.8h2.9M70.8 92.7h2.7M70.8 95.9h2.7"/>
<path d="M71 92.6h2.3M71 96h2.3M71.2 92.5h2M71.2 96.1h2"/>
</g>
<g fill="#000">
<path d="M84.5 65.4l2.7-.5v.9zM95.8 70.1l2.6-.5v.9zM109.1 74.4l2.7 .4-2.7 .4zM125.1 69.6l2.7 .5-2.7 .4zM123.7 74.8l2.7-.4v.8zM136.4 64.9l2.7 .5-2.7 .4zM56.7 88.4l.5 2.7h-.9zM71.2 96.1l1.8 .1zM71.4 92.5l1.8 .1zM71.4 96.2h1.4zM71.4 96.2h1.6zM71.4 92.5h1.6z"/>
<path d="M71.5 92.4l1.5 .1zM71.5 96.2l1.1 .1zM71.5 96.2h1.3zM71.5 92.4h1.3zM71.7 92.4h1.1zM71.7 96.3h.7zM71.7 96.3h.9zM71.7 92.4h.9zM71.9 92.3l.7 .1zM71.9 96.3h.5zM71.9 92.3h.5zM77 88.8l.8 3.1h-.8z"/>
<path d="M77 88.8l.8 .3v2.8zM84.8 81l-7 8.1-.8-.3zM84.8 81l.4 .8-7.4 7.3zM85.2 81.8l2.7-.8v.8zM84.8 81h3.1l-2.7 .8zM135.6 81.8l3.1-.8-.3 .8zM135.6 81h3.1l-3.1 .8zM145.8 89.1l.8 2.8h-.8zM138.4 81.8l8.2 7-.8 .3zM145.8 89.1l.8-.3v3.1zM138.7 81l7.9 7.8-8.2-7zM61.4 98.5l.5 2.7h-.9z"/>
<path d="M65.7 113.1h.9l-.4 2.6zM125.3 103.1l2.3-1.5 .3 .8zM152.3 114.8h.8l-.4 2.7zM61 130.3h.9l-.5 2.7zM66.2 127.6l.4 2.7h-.9zM77 139.6l.8 2.8-.8 .3zM77 139.6h.8v2.8zM152.7 119.9l.4 2.7h-.8zM157.4 136.2l.5 2.7h-.9zM157 130.3h.9l-.5 2.7zM162.1 136.2l.5 2.7h-.9zM56.3 140.4h.9l-.5 2.7z"/>
<path d="M77 142.7l8.2 7-.4 .8zM77 142.7l.8-.3 7.4 7.3zM79 148.8l2.3-1.6-1.6 2.2zM84.8 150.5l3.1-.8v.8zM85.2 149.7h2.7l-3.1 .8zM135.6 149.7h2.8l-2.8 .8zM135.6 150.5l2.8-.8 .3 .8zM145.8 142.4l-7.1 8.1-.3-.8zM145.8 142.4l.8 .3-7.9 7.8zM145.8 139.6l.8 3.1-.8-.3zM145.8 139.6h.8v3.1zM161.7 147.2h.9l-.5 2.7z"/>
<path d="M97.2 165.7l2.7 .4-2.7 .5zM105.9 166.1l2.6-.4v.9zM125.1 161l2.7 .4-2.7 .5zM131.4 161.4l2.7-.4v.9z"/>
</g>
<g font-size="3.9">
<text x="26.4" y="43.5">28-Lead Very Thin Plastic Quad Flatpack, No Lead Package (PVX) - 5x5x0.9 mm Body</text>
<text x="26.4" y="48.1">[VQFN] With 2.6x2.9 mm Exposed Pad</text>
<text x="76.5" y="174.5">RECOMMENDED LAND PATTERN</text>
</g>
<g font-size="3.2">
<text x="28.4" y="54.7">Note:</text>
<text x="41.1" y="58.3">http://www.microchip.com/packaging</text>
<text x="41.1" y="54.7">For the most current package drawings, please see the Microchip Packaging Specification located at</text>
</g>
<g font-size="2.9">
<text x="89" y="184.1">Dimension Limits</text>
<text x="104.3" y="180.2">Units</text>
<text x="117.1" y="184.1">MIN</text>
<text x="126" y="180.2">MILLIMETERS</text>
<text x="132.3" y="184.1">NOM</text>
<text x="148.4" y="184.1">MAX</text>
<text x="57.3" y="191.9">Center Pad Width</text>
<text x="57.3" y="188">Contact Pitch</text>
<text x="105.5" y="191.9">X2</text>
<text x="106.3" y="188">E</text>
<text x="129.5" y="188">0.50 BSC</text>
<text x="148.7" y="191.9">2.70</text>
<text x="57.3" y="195.7">Center Pad Length</text>
<text x="105.5" y="195.7">Y2</text>
<text x="148.7" y="195.7">2.90</text>
<text x="57.3" y="203.5">Contact Pad Spacing</text>
<text x="57.3" y="199.6">Contact Pad Spacing</text>
<text x="105.4" y="203.5">C2</text>
<text x="105.4" y="199.6">C1</text>
<text x="132.8" y="199.6">4.60</text>
<text x="132.8" y="203.5">4.60</text>
<text x="57.3" y="207.4">Contact Pad Width (Xnn)</text>
<text x="105.5" y="207.4">X1</text>
<text x="148.7" y="207.4">0.30</text>
<text x="57.3" y="211.3">Contact Pad Length (Xnn)</text>
<text x="57.3" y="215.2">Contact Pad to Center Pad (Xnn)</text>
<text x="105.3" y="215.2">G1</text>
<text x="105.5" y="211.3">Y1</text>
<text x="116.9" y="215.2">0.28</text>
<text x="148.7" y="211.3">1.15</text>
<text x="57.3" y="219.1">Contact Pad to Contact Pad (Xnn)</text>
<text x="105.3" y="219.1">G2</text>
<text x="116.9" y="219.1">0.20</text>
<text x="57.3" y="222.9">Thermal Via Diameter</text>
<text x="57.3" y="226.8">Thermal Via Pitch</text>
<text x="105.3" y="226.8">EV</text>
<text x="106.3" y="222.9">V</text>
<text x="132.8" y="222.9">0.30</text>
<text x="132.8" y="226.8">1.00</text>
<text x="34" y="228.3">Notes:</text>
<text x="34" y="232.9">1. Dimensioning and tolerancing per ASME Y14.5M</text>
<text x="43.6" y="237">BSC: Basic Dimension. Theoretically exact value shown without tolerances.</text>
<text x="34" y="241">2. For best soldering results, thermal vias, if used, should be filled or tented to avoid solder loss during</text>
<text x="38.1" y="244.3">reflow process</text>
<text x="124.9" y="251.7">Microchip Technology Drawing C04-2334 Rev C</text>
<text x="26.6" y="261.3">© 2022 Microchip Technology Inc.</text>
</g>
<g font-size="2.7">
<text x="110.2" y="71.1">X2</text>
<text x="110.2" y="66.3">C1</text>
<text x="115.8" y="75.8">EV</text>
<text x="92.5" y="79.7">28</text>
<text x="150.7" y="94.3">ØV</text>
<text x="74.8" y="97.9">1</text>
<text x="74.8" y="104.8">2</text>
<text x="156.8" y="113.1">G2</text>
<text x="55" y="116.7">C2 Y2</text>
<text x="64.3" y="122.7">EV</text>
<text x="161.5" y="128.5">G1</text>
<text x="160.7" y="144">Y1</text>
<text x="53.3" y="154.2">SILK SCREEN</text>
<text x="101.9" y="167.1">E</text>
<text x="138.3" y="162.4">X1</text>
</g>
</svg>
